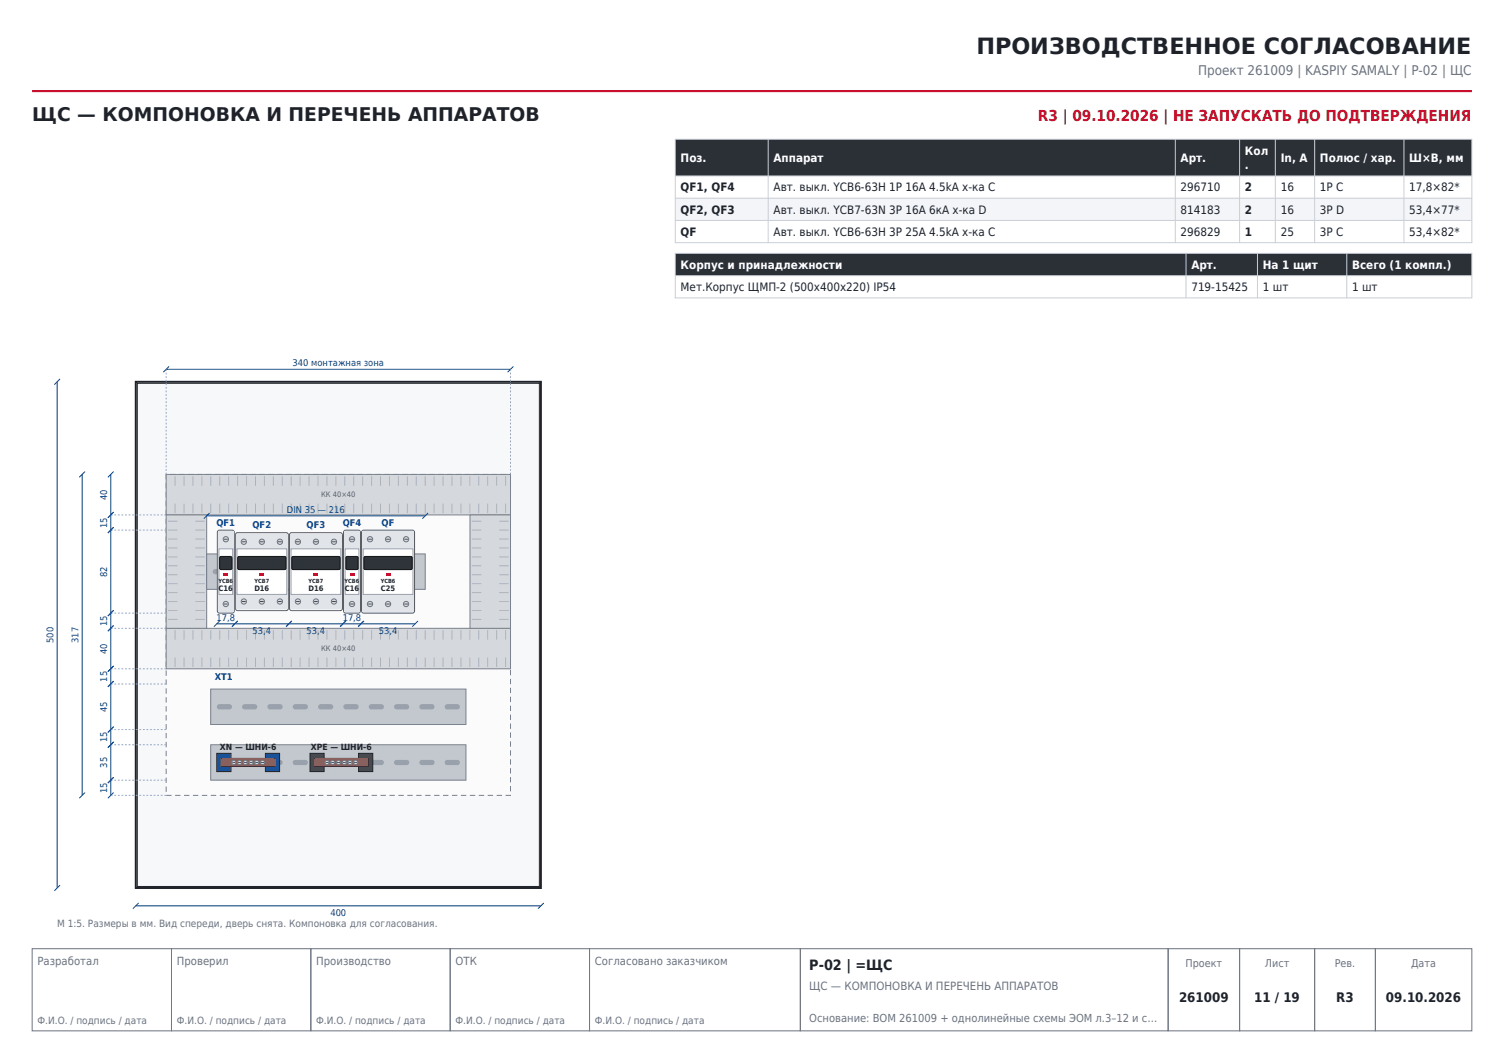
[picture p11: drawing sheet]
<svg xmlns="http://www.w3.org/2000/svg" width="297mm" height="210mm" viewBox="0 0 297 210" stroke-linecap="round" stroke-linejoin="round" font-family="sans-serif">
<path d="M6.3 18h284.4" fill="none" stroke="#c8102e" stroke-width=".42"/>
<path d="M6.3 187.4h27.6v16.2h-27.6zM33.9 187.4h27.5v16.2h-27.5zM61.4 187.4h27.5v16.2h-27.5zM88.9 187.4h27.5v16.2h-27.5zM116.4 187.4h41.6v16.2h-41.6zM158 187.4h72.7v16.2h-72.7zM230.7 187.4h14.1v16.2h-14.1zM244.8 187.4h14.8v16.2h-14.8zM259.6 187.4h12v16.2h-12zM271.6 187.4h19.1v16.2h-19.1z" fill="none" stroke="#6b7280" stroke-width=".2"/>
<path d="M26.8 75.4h80v100h-80z" fill-rule="evenodd" fill="#f7f8fa" stroke="#1f2329" stroke-width=".39"/>
<path d="M27.1 75.7h79.4v99.4h-79.4z" fill="none" stroke="#1f2329" stroke-width=".2"/>
<path d="M32.8 93.7h68v63.4h-68z" fill-rule="evenodd" fill="#fbfbfc" stroke="#7a818b" stroke-width=".2" stroke-dasharray="1.1 .7" stroke-linecap="butt"/>
<path d="M32.8 93.7h68v8h-68z" fill-rule="evenodd" fill="#d5d9de" stroke="#7a818b" stroke-width=".2"/>
<g fill="none" stroke="#aeb4bc" stroke-width=".2">
<path d="M34.6 94.1v1.9M34.6 99.5v1.9M36.3 94.1v1.9M36.3 99.5v1.9M38.1 94.1v1.9M38.1 99.5v1.9M39.9 94.1v1.9M39.9 99.5v1.9M41.6 94.1v1.9M41.6 99.5v1.9M43.4 94.1v1.9M43.4 99.5v1.9"/>
<path d="M45.2 94.1v1.9M45.2 99.5v1.9M46.9 94.1v1.9M46.9 99.5v1.9M48.7 94.1v1.9M48.7 99.5v1.9M50.5 94.1v1.9M50.5 99.5v1.9M52.2 94.1v1.9M52.2 99.5v1.9M54 94.1v1.9M54 99.5v1.9"/>
<path d="M55.7 94.1v1.9M55.7 99.5v1.9M57.5 94.1v1.9M57.5 99.5v1.9M59.3 94.1v1.9M59.3 99.5v1.9M61 94.1v1.9M61 99.5v1.9M62.8 94.1v1.9M62.8 99.5v1.9M64.6 94.1v1.9M64.6 99.5v1.9"/>
<path d="M66.3 94.1v1.9M66.3 99.5v1.9M68.1 94.1v1.9M68.1 99.5v1.9M69.9 94.1v1.9M69.9 99.5v1.9M71.6 94.1v1.9M71.6 99.5v1.9M73.4 94.1v1.9M73.4 99.5v1.9M75.1 94.1v1.9M75.1 99.5v1.9"/>
<path d="M76.9 94.1v1.9M76.9 99.5v1.9M78.7 94.1v1.9M78.7 99.5v1.9M80.4 94.1v1.9M80.4 99.5v1.9M82.2 94.1v1.9M82.2 99.5v1.9M84 94.1v1.9M84 99.5v1.9M85.7 94.1v1.9M85.7 99.5v1.9"/>
<path d="M87.5 94.1v1.9M87.5 99.5v1.9M89.3 94.1v1.9M89.3 99.5v1.9M91 94.1v1.9M91 99.5v1.9M92.8 94.1v1.9M92.8 99.5v1.9M94.5 94.1v1.9M94.5 99.5v1.9M96.3 94.1v1.9M96.3 99.5v1.9"/>
<path d="M98.1 94.1v1.9M98.1 99.5v1.9M99.8 94.1v1.9M99.8 99.5v1.9"/>
</g>
<path d="M32.8 124.1h68v8h-68z" fill-rule="evenodd" fill="#d5d9de" stroke="#7a818b" stroke-width=".2"/>
<g fill="none" stroke="#aeb4bc" stroke-width=".2">
<path d="M34.6 124.5v1.9M34.6 129.9v1.9M36.3 124.5v1.9M36.3 129.9v1.9M38.1 124.5v1.9M38.1 129.9v1.9M39.9 124.5v1.9M39.9 129.9v1.9M41.6 124.5v1.9M41.6 129.9v1.9M43.4 124.5v1.9M43.4 129.9v1.9"/>
<path d="M45.2 124.5v1.9M45.2 129.9v1.9M46.9 124.5v1.9M46.9 129.9v1.9M48.7 124.5v1.9M48.7 129.9v1.9M50.5 124.5v1.9M50.5 129.9v1.9M52.2 124.5v1.9M52.2 129.9v1.9M54 124.5v1.9M54 129.9v1.9"/>
<path d="M55.7 124.5v1.9M55.7 129.9v1.9M57.5 124.5v1.9M57.5 129.9v1.9M59.3 124.5v1.9M59.3 129.9v1.9M61 124.5v1.9M61 129.9v1.9M62.8 124.5v1.9M62.8 129.9v1.9M64.6 124.5v1.9M64.6 129.9v1.9"/>
<path d="M66.3 124.5v1.9M66.3 129.9v1.9M68.1 124.5v1.9M68.1 129.9v1.9M69.9 124.5v1.9M69.9 129.9v1.9M71.6 124.5v1.9M71.6 129.9v1.9M73.4 124.5v1.9M73.4 129.9v1.9M75.1 124.5v1.9M75.1 129.9v1.9"/>
<path d="M76.9 124.5v1.9M76.9 129.9v1.9M78.7 124.5v1.9M78.7 129.9v1.9M80.4 124.5v1.9M80.4 129.9v1.9M82.2 124.5v1.9M82.2 129.9v1.9M84 124.5v1.9M84 129.9v1.9M85.7 124.5v1.9M85.7 129.9v1.9"/>
<path d="M87.5 124.5v1.9M87.5 129.9v1.9M89.3 124.5v1.9M89.3 129.9v1.9M91 124.5v1.9M91 129.9v1.9M92.8 124.5v1.9M92.8 129.9v1.9M94.5 124.5v1.9M94.5 129.9v1.9M96.3 124.5v1.9M96.3 129.9v1.9"/>
<path d="M98.1 124.5v1.9M98.1 129.9v1.9M99.8 124.5v1.9M99.8 129.9v1.9"/>
</g>
<path d="M32.8 101.7h8v22.4h-8z" fill-rule="evenodd" fill="#d5d9de" stroke="#7a818b" stroke-width=".2"/>
<g fill="none" stroke="#aeb4bc" stroke-width=".2">
<path d="M33.2 118.8h1.9M33.2 117.1h1.9M33.2 115.3h1.9M33.2 113.5h1.9M33.2 111.8h1.9M33.2 110h1.9M33.2 108.3h1.9M33.2 106.5h1.9M33.2 104.7h1.9M33.2 103h1.9M38.6 118.8h1.9M38.6 117.1h1.9"/>
<path d="M38.6 115.3h1.9M38.6 113.5h1.9M38.6 111.8h1.9M38.6 110h1.9M38.6 108.3h1.9M38.6 106.5h1.9M38.6 104.7h1.9M38.6 103h1.9M33.2 122.4h1.9M33.2 120.6h1.9M38.6 122.4h1.9M38.6 120.6h1.9"/>
</g>
<path d="M92.8 101.7h8v22.4h-8z" fill-rule="evenodd" fill="#d5d9de" stroke="#7a818b" stroke-width=".2"/>
<g fill="none" stroke="#aeb4bc" stroke-width=".2">
<path d="M93.2 118.8h1.9M93.2 117.1h1.9M93.2 115.3h1.9M93.2 113.5h1.9M93.2 111.8h1.9M93.2 110h1.9M93.2 108.3h1.9M93.2 106.5h1.9M93.2 104.7h1.9M93.2 103h1.9M98.6 118.8h1.9M98.6 117.1h1.9"/>
<path d="M98.6 115.3h1.9M98.6 113.5h1.9M98.6 111.8h1.9M98.6 110h1.9M98.6 108.3h1.9M98.6 106.5h1.9M98.6 104.7h1.9M98.6 103h1.9M93.2 122.4h1.9M93.2 120.6h1.9M98.6 122.4h1.9M98.6 120.6h1.9"/>
</g>
<path d="M40.8 109.4h43.2v7h-43.2z" fill-rule="evenodd" fill="#c3c8ce" stroke="#7a818b" stroke-width=".2"/>
<g fill="#9aa0a8">
<path d="M42.3 112.5l2.2-.1a.52 .52 0 0 1 .5 .5 .52 .52 0 0 1-.5 .5h-2a.52 .52 0 0 1-.5-.3 .52 .52 0 0 1 .3-.6z" fill-rule="evenodd"/>
<path d="M47.1 112.7l.4-.3h2a.52 .52 0 0 1 .5 .5 .52 .52 0 0 1-.5 .5h-2a.52 .52 0 0 1-.4-.7z" fill-rule="evenodd"/>
<path d="M52.3 112.5l2.2-.1a.52 .52 0 0 1 .5 .5 .52 .52 0 0 1-.5 .5h-2a.52 .52 0 0 1-.5-.3 .52 .52 0 0 1 .3-.6z" fill-rule="evenodd"/>
<path d="M57.1 112.7l.4-.3h2a.52 .52 0 0 1 .5 .5 .52 .52 0 0 1-.5 .5h-2a.52 .52 0 0 1-.4-.7z" fill-rule="evenodd"/>
<path d="M62.1 112.7l.4-.3h2a.52 .52 0 0 1 .5 .5 .52 .52 0 0 1-.5 .5h-2a.52 .52 0 0 1-.4-.7z" fill-rule="evenodd"/>
<path d="M67.3 112.5l2.2-.1a.52 .52 0 0 1 .5 .5 .52 .52 0 0 1-.5 .5h-2a.52 .52 0 0 1-.5-.3 .52 .52 0 0 1 .3-.6z" fill-rule="evenodd"/>
<path d="M72.3 112.5l2.2-.1a.52 .52 0 0 1 .5 .5 .52 .52 0 0 1-.5 .5h-2a.52 .52 0 0 1-.5-.3 .52 .52 0 0 1 .3-.6z" fill-rule="evenodd"/>
<path d="M77.1 112.7l.4-.3h2a.52 .52 0 0 1 .5 .5 .52 .52 0 0 1-.5 .5h-2a.52 .52 0 0 1-.4-.7z" fill-rule="evenodd"/>
</g>
<path d="M40.8 101.9h43.2M41.4 101.3l-1.2 1.2M84.5 101.3l-1.1 1.2" fill="none" stroke="#0b3d91" stroke-width=".2"/>
<path d="M43 104.9l.3-.2h2.5l.4 .2 .1 .3v15.5l-.1 .2-.4 .2h-2.5l-.3-.2-.1-.2z" fill-rule="evenodd" fill="#f1f2f3" stroke="#5b616a" stroke-width=".2"/>
<g fill="#e1e4e8">
<path d="M43.1 105h3v3.3h-3z" fill-rule="evenodd"/>
<path d="M43.1 117.5h3v3.3h-3z" fill-rule="evenodd"/>
</g>
<circle cx="44.6" cy="106.5" r=".52" fill="#d9dce0" stroke="#6b7280" stroke-width=".2"/>
<path d="M44.2 106.5h.8" fill="none" stroke="#4b5058" stroke-width=".2"/>
<circle cx="44.6" cy="119.3" r=".52" fill="#d9dce0" stroke="#6b7280" stroke-width=".2"/>
<path d="M44.2 119.3h.8" fill="none" stroke="#4b5058" stroke-width=".2"/>
<path d="M43.2 108.4h2.7v9h-2.7z" fill-rule="evenodd" fill="#fff" stroke="#9aa0a8" stroke-width=".2"/>
<path d="M43.5 110l2-.1 .3 .2v2.1l-.1 .3h-2l-.3-.1v-2.2z" fill-rule="evenodd" fill="#2f343b" stroke="#111" stroke-width=".2"/>
<path d="M44.2 113.2h.8v.6h-.8z" fill-rule="evenodd" fill="#c8102e"/>
<path d="M46.5 105.4l.4-.2h9.6l.4 .2v14.8l-.2 .4h-9.8l-.4-.2z" fill-rule="evenodd" fill="#f1f2f3" stroke="#5b616a" stroke-width=".2"/>
<g fill="#e1e4e8">
<path d="M46.7 105.5h10.1v3.3h-10.1z" fill-rule="evenodd"/>
<path d="M46.7 117h10.1v3.3h-10.1z" fill-rule="evenodd"/>
</g>
<circle cx="48.2" cy="107" r=".52" fill="#d9dce0" stroke="#6b7280" stroke-width=".2"/>
<path d="M47.8 107h.7" fill="none" stroke="#4b5058" stroke-width=".2"/>
<circle cx="48.2" cy="118.8" r=".52" fill="#d9dce0" stroke="#6b7280" stroke-width=".2"/>
<path d="M47.8 118.8h.7" fill="none" stroke="#4b5058" stroke-width=".2"/>
<circle cx="51.7" cy="107" r=".52" fill="#d9dce0" stroke="#6b7280" stroke-width=".2"/>
<path d="M51.3 107h.8" fill="none" stroke="#4b5058" stroke-width=".2"/>
<circle cx="51.7" cy="118.8" r=".52" fill="#d9dce0" stroke="#6b7280" stroke-width=".2"/>
<path d="M51.3 118.8h.8" fill="none" stroke="#4b5058" stroke-width=".2"/>
<path d="M49.9 108.8v8.2" fill="none" stroke="#b9bec5" stroke-width=".2"/>
<circle cx="55.3" cy="107" r=".52" fill="#d9dce0" stroke="#6b7280" stroke-width=".2"/>
<path d="M54.9 107h.7" fill="none" stroke="#4b5058" stroke-width=".2"/>
<circle cx="55.3" cy="118.8" r=".52" fill="#d9dce0" stroke="#6b7280" stroke-width=".2"/>
<path d="M54.9 118.8h.7" fill="none" stroke="#4b5058" stroke-width=".2"/>
<path d="M53.5 108.8v8.2" fill="none" stroke="#b9bec5" stroke-width=".2"/>
<path d="M46.8 108.4h9.8v9h-9.8z" fill-rule="evenodd" fill="#fff" stroke="#9aa0a8" stroke-width=".2"/>
<path d="M47.1 110l9.1-.1 .3 .3v2l-.3 .3h-9l-.3-.3v-2z" fill-rule="evenodd" fill="#2f343b" stroke="#111" stroke-width=".2"/>
<path d="M51.3 113.2h.8v.6h-.8z" fill-rule="evenodd" fill="#c8102e"/>
<path d="M57.2 105.4l.4-.2h9.6l.4 .2v14.8l-.2 .4h-9.8l-.4-.2z" fill-rule="evenodd" fill="#f1f2f3" stroke="#5b616a" stroke-width=".2"/>
<g fill="#e1e4e8">
<path d="M57.3 105.5h10.1v3.3h-10.1z" fill-rule="evenodd"/>
<path d="M57.3 117h10.1v3.3h-10.1z" fill-rule="evenodd"/>
</g>
<circle cx="58.8" cy="107" r=".52" fill="#d9dce0" stroke="#6b7280" stroke-width=".2"/>
<path d="M58.5 107h.7" fill="none" stroke="#4b5058" stroke-width=".2"/>
<circle cx="58.8" cy="118.8" r=".52" fill="#d9dce0" stroke="#6b7280" stroke-width=".2"/>
<path d="M58.5 118.8h.7" fill="none" stroke="#4b5058" stroke-width=".2"/>
<circle cx="62.4" cy="107" r=".52" fill="#d9dce0" stroke="#6b7280" stroke-width=".2"/>
<path d="M62 107h.8" fill="none" stroke="#4b5058" stroke-width=".2"/>
<circle cx="62.4" cy="118.8" r=".52" fill="#d9dce0" stroke="#6b7280" stroke-width=".2"/>
<path d="M62 118.8h.8" fill="none" stroke="#4b5058" stroke-width=".2"/>
<path d="M60.6 108.8v8.2" fill="none" stroke="#b9bec5" stroke-width=".2"/>
<circle cx="66" cy="107" r=".52" fill="#d9dce0" stroke="#6b7280" stroke-width=".2"/>
<path d="M65.6 107h.7" fill="none" stroke="#4b5058" stroke-width=".2"/>
<circle cx="66" cy="118.8" r=".52" fill="#d9dce0" stroke="#6b7280" stroke-width=".2"/>
<path d="M65.6 118.8h.7" fill="none" stroke="#4b5058" stroke-width=".2"/>
<path d="M64.2 108.8v8.2" fill="none" stroke="#b9bec5" stroke-width=".2"/>
<path d="M57.5 108.4h9.8v9h-9.8z" fill-rule="evenodd" fill="#fff" stroke="#9aa0a8" stroke-width=".2"/>
<path d="M57.8 110l9.1-.1 .3 .3v2l-.3 .3h-9l-.3-.3v-2z" fill-rule="evenodd" fill="#2f343b" stroke="#111" stroke-width=".2"/>
<path d="M62 113.2h.8v.6h-.8z" fill-rule="evenodd" fill="#c8102e"/>
<path d="M67.9 104.9l.4-.2h2.5l.3 .2 .1 .3v15.5l-.1 .2-.3 .2h-2.5l-.4-.2-.1-.2z" fill-rule="evenodd" fill="#f1f2f3" stroke="#5b616a" stroke-width=".2"/>
<g fill="#e1e4e8">
<path d="M68 105h3v3.3h-3z" fill-rule="evenodd"/>
<path d="M68 117.5h3v3.3h-3z" fill-rule="evenodd"/>
</g>
<circle cx="69.5" cy="106.5" r=".52" fill="#d9dce0" stroke="#6b7280" stroke-width=".2"/>
<path d="M69.1 106.5h.8" fill="none" stroke="#4b5058" stroke-width=".2"/>
<circle cx="69.5" cy="119.3" r=".52" fill="#d9dce0" stroke="#6b7280" stroke-width=".2"/>
<path d="M69.1 119.3h.8" fill="none" stroke="#4b5058" stroke-width=".2"/>
<path d="M68.2 108.4h2.7v9h-2.7z" fill-rule="evenodd" fill="#fff" stroke="#9aa0a8" stroke-width=".2"/>
<path d="M68.4 110l2-.1 .3 .2v2.1l-.1 .3h-2l-.3-.1v-2.2z" fill-rule="evenodd" fill="#2f343b" stroke="#111" stroke-width=".2"/>
<path d="M69.1 113.2h.8v.6h-.8z" fill-rule="evenodd" fill="#c8102e"/>
<path d="M71.5 104.9l.3-.2h9.6l.4 .2 .1 15.8-.2 .4h-9.9l-.3-.2z" fill-rule="evenodd" fill="#f1f2f3" stroke="#5b616a" stroke-width=".2"/>
<g fill="#e1e4e8">
<path d="M71.6 105h10.1v3.3h-10.1z" fill-rule="evenodd"/>
<path d="M71.6 117.5h10.1v3.3h-10.1z" fill-rule="evenodd"/>
</g>
<circle cx="73.1" cy="106.5" r=".52" fill="#d9dce0" stroke="#6b7280" stroke-width=".2"/>
<path d="M72.7 106.5h.7" fill="none" stroke="#4b5058" stroke-width=".2"/>
<circle cx="73.1" cy="119.3" r=".52" fill="#d9dce0" stroke="#6b7280" stroke-width=".2"/>
<path d="M72.7 119.3h.7" fill="none" stroke="#4b5058" stroke-width=".2"/>
<circle cx="76.6" cy="106.5" r=".52" fill="#d9dce0" stroke="#6b7280" stroke-width=".2"/>
<path d="M76.3 106.5h.7" fill="none" stroke="#4b5058" stroke-width=".2"/>
<circle cx="76.6" cy="119.3" r=".52" fill="#d9dce0" stroke="#6b7280" stroke-width=".2"/>
<path d="M76.3 119.3h.7" fill="none" stroke="#4b5058" stroke-width=".2"/>
<path d="M74.9 108.3v9.2" fill="none" stroke="#b9bec5" stroke-width=".2"/>
<circle cx="80.2" cy="106.5" r=".52" fill="#d9dce0" stroke="#6b7280" stroke-width=".2"/>
<path d="M79.8 106.5h.8" fill="none" stroke="#4b5058" stroke-width=".2"/>
<circle cx="80.2" cy="119.3" r=".52" fill="#d9dce0" stroke="#6b7280" stroke-width=".2"/>
<path d="M79.8 119.3h.8" fill="none" stroke="#4b5058" stroke-width=".2"/>
<path d="M78.4 108.3v9.2" fill="none" stroke="#b9bec5" stroke-width=".2"/>
<path d="M71.7 108.4h9.8v9h-9.8z" fill-rule="evenodd" fill="#fff" stroke="#9aa0a8" stroke-width=".2"/>
<path d="M72 110l9.1-.1 .3 .3v2l-.3 .3h-9l-.2-.3v-2z" fill-rule="evenodd" fill="#2f343b" stroke="#111" stroke-width=".2"/>
<path d="M76.2 113.2h.8v.6h-.8z" fill-rule="evenodd" fill="#c8102e"/>
<path d="M42.8 123.2h39.2M43.4 122.7l-1.2 1.1M46.9 122.7l-1.1 1.1M57.6 122.7l-1.1 1.1M68.3 122.7l-1.1 1.1M71.9 122.7l-1.2 1.1M82.5 122.7l-1.1 1.1" fill="none" stroke="#0b3d91" stroke-width=".2"/>
<path d="M41.6 136.1h50.4v7h-50.4z" fill-rule="evenodd" fill="#c3c8ce" stroke="#7a818b" stroke-width=".2"/>
<g fill="#9aa0a8">
<path d="M42.9 139.4l.4-.3h2a.52 .52 0 0 1 .5 .5 .52 .52 0 0 1-.5 .5h-2a.52 .52 0 0 1-.4-.7z" fill-rule="evenodd"/>
<path d="M48.1 139.2l2.2-.1a.52 .52 0 0 1 .5 .5 .52 .52 0 0 1-.5 .5h-2a.52 .52 0 0 1-.5-.3 .52 .52 0 0 1 .3-.6z" fill-rule="evenodd"/>
<path d="M52.9 139.4l.4-.3h2a.52 .52 0 0 1 .5 .5 .52 .52 0 0 1-.5 .5h-2a.52 .52 0 0 1-.4-.7z" fill-rule="evenodd"/>
<path d="M57.9 139.4l.4-.3h2a.52 .52 0 0 1 .5 .5 .52 .52 0 0 1-.5 .5h-2a.52 .52 0 0 1-.4-.7z" fill-rule="evenodd"/>
<path d="M62.9 139.4l.4-.3h2a.52 .52 0 0 1 .5 .5 .52 .52 0 0 1-.5 .5h-2a.52 .52 0 0 1-.4-.7z" fill-rule="evenodd"/>
<path d="M67.9 139.4l.4-.3h2a.52 .52 0 0 1 .5 .5 .52 .52 0 0 1-.5 .5h-2a.52 .52 0 0 1-.4-.7z" fill-rule="evenodd"/>
<path d="M72.9 139.4l.4-.3h2a.52 .52 0 0 1 .5 .5 .52 .52 0 0 1-.5 .5h-2a.52 .52 0 0 1-.4-.7z" fill-rule="evenodd"/>
<path d="M77.9 139.4l.4-.3h2a.52 .52 0 0 1 .5 .5 .52 .52 0 0 1-.5 .5h-2a.52 .52 0 0 1-.4-.7z" fill-rule="evenodd"/>
<path d="M82.9 139.4l.4-.3h2a.52 .52 0 0 1 .5 .5 .52 .52 0 0 1-.5 .5h-2a.52 .52 0 0 1-.4-.7z" fill-rule="evenodd"/>
<path d="M87.9 139.4l.4-.3h2a.52 .52 0 0 1 .5 .5 .52 .52 0 0 1-.5 .5h-2a.52 .52 0 0 1-.4-.7z" fill-rule="evenodd"/>
</g>
<path d="M41.6 147.1h50.4v7h-50.4z" fill-rule="evenodd" fill="#c3c8ce" stroke="#7a818b" stroke-width=".2"/>
<g fill="#9aa0a8">
<path d="M42.9 150.4l.4-.3h2a.52 .52 0 0 1 .5 .5 .52 .52 0 0 1-.5 .5h-2a.52 .52 0 0 1-.4-.7z" fill-rule="evenodd"/>
<path d="M48.1 150.2l2.2-.1a.52 .52 0 0 1 .5 .5 .52 .52 0 0 1-.5 .5h-2a.52 .52 0 0 1-.5-.3 .52 .52 0 0 1 .3-.6z" fill-rule="evenodd"/>
<path d="M52.9 150.4l.4-.3h2a.52 .52 0 0 1 .5 .5 .52 .52 0 0 1-.5 .5h-2a.52 .52 0 0 1-.4-.7z" fill-rule="evenodd"/>
<path d="M57.9 150.4l.4-.3h2a.52 .52 0 0 1 .5 .5 .52 .52 0 0 1-.5 .5h-2a.52 .52 0 0 1-.4-.7z" fill-rule="evenodd"/>
<path d="M62.9 150.4l.4-.3h2a.52 .52 0 0 1 .5 .5 .52 .52 0 0 1-.5 .5h-2a.52 .52 0 0 1-.4-.7z" fill-rule="evenodd"/>
<path d="M67.9 150.4l.4-.3h2a.52 .52 0 0 1 .5 .5 .52 .52 0 0 1-.5 .5h-2a.52 .52 0 0 1-.4-.7z" fill-rule="evenodd"/>
<path d="M72.9 150.4l.4-.3h2a.52 .52 0 0 1 .5 .5 .52 .52 0 0 1-.5 .5h-2a.52 .52 0 0 1-.4-.7z" fill-rule="evenodd"/>
<path d="M77.9 150.4l.4-.3h2a.52 .52 0 0 1 .5 .5 .52 .52 0 0 1-.5 .5h-2a.52 .52 0 0 1-.4-.7z" fill-rule="evenodd"/>
<path d="M83.1 150.2l2.2-.1a.52 .52 0 0 1 .5 .5 .52 .52 0 0 1-.5 .5h-2a.52 .52 0 0 1-.5-.3 .52 .52 0 0 1 .3-.6z" fill-rule="evenodd"/>
<path d="M87.9 150.4l.4-.3h2a.52 .52 0 0 1 .5 .5 .52 .52 0 0 1-.5 .5h-2a.52 .52 0 0 1-.4-.7z" fill-rule="evenodd"/>
</g>
<g fill="#1565c0" stroke="#1f2329" stroke-width=".2">
<path d="M42.8 148.8h2.8v3.6h-2.8z" fill-rule="evenodd"/>
<path d="M52.4 148.8h2.8v3.6h-2.8z" fill-rule="evenodd"/>
</g>
<path d="M43.7 149.8h10.7v1.6h-10.7z" fill-rule="evenodd" fill="#c9a227" stroke="#7a5c00" stroke-width=".2"/>
<circle cx="46.2" cy="150.6" r=".44" fill="#d9dce0" stroke="#6b7280" stroke-width=".2"/>
<path d="M45.9 150.6h.6" fill="none" stroke="#4b5058" stroke-width=".2"/>
<circle cx="47.3" cy="150.6" r=".44" fill="#d9dce0" stroke="#6b7280" stroke-width=".2"/>
<path d="M47 150.6h.6" fill="none" stroke="#4b5058" stroke-width=".2"/>
<circle cx="48.4" cy="150.6" r=".44" fill="#d9dce0" stroke="#6b7280" stroke-width=".2"/>
<path d="M48.1 150.6h.7" fill="none" stroke="#4b5058" stroke-width=".2"/>
<circle cx="49.6" cy="150.6" r=".44" fill="#d9dce0" stroke="#6b7280" stroke-width=".2"/>
<path d="M49.3 150.6h.6" fill="none" stroke="#4b5058" stroke-width=".2"/>
<circle cx="50.7" cy="150.6" r=".44" fill="#d9dce0" stroke="#6b7280" stroke-width=".2"/>
<path d="M50.4 150.6h.6" fill="none" stroke="#4b5058" stroke-width=".2"/>
<circle cx="51.8" cy="150.6" r=".44" fill="#d9dce0" stroke="#6b7280" stroke-width=".2"/>
<path d="M51.5 150.6h.7" fill="none" stroke="#4b5058" stroke-width=".2"/>
<g fill="#2e7d32" stroke="#1f2329" stroke-width=".2">
<path d="M61.2 148.8h2.8v3.6h-2.8z" fill-rule="evenodd"/>
<path d="M70.8 148.8h2.8v3.6h-2.8z" fill-rule="evenodd"/>
</g>
<path d="M62.1 149.8h10.7v1.6h-10.7z" fill-rule="evenodd" fill="#c9a227" stroke="#7a5c00" stroke-width=".2"/>
<circle cx="64.6" cy="150.6" r=".44" fill="#d9dce0" stroke="#6b7280" stroke-width=".2"/>
<path d="M64.3 150.6h.6" fill="none" stroke="#4b5058" stroke-width=".2"/>
<circle cx="65.7" cy="150.6" r=".44" fill="#d9dce0" stroke="#6b7280" stroke-width=".2"/>
<path d="M65.4 150.6h.6" fill="none" stroke="#4b5058" stroke-width=".2"/>
<circle cx="66.8" cy="150.6" r=".44" fill="#d9dce0" stroke="#6b7280" stroke-width=".2"/>
<path d="M66.5 150.6h.7" fill="none" stroke="#4b5058" stroke-width=".2"/>
<circle cx="68" cy="150.6" r=".44" fill="#d9dce0" stroke="#6b7280" stroke-width=".2"/>
<path d="M67.7 150.6h.6" fill="none" stroke="#4b5058" stroke-width=".2"/>
<circle cx="69.1" cy="150.6" r=".44" fill="#d9dce0" stroke="#6b7280" stroke-width=".2"/>
<path d="M68.8 150.6h.6" fill="none" stroke="#4b5058" stroke-width=".2"/>
<circle cx="70.2" cy="150.6" r=".44" fill="#d9dce0" stroke="#6b7280" stroke-width=".2"/>
<path d="M69.9 150.6h.7" fill="none" stroke="#4b5058" stroke-width=".2"/>
<g fill="none" stroke="#0b3d91" stroke-width=".2">
<path d="M11.3 75.4v100M11.9 74.9l-1.2 1.1M32.8 73h68M33.4 72.4l-1.2 1.1M101.4 72.4l-1.2 1.1M16.2 93.7v63.4M16.8 93.2l-1.1 1.1M21.9 93.7v63.4M22.4 93.2l-1.1 1.1M22.4 101.2l-1.1 1.1M22.4 104.2l-1.1 1.1M22.4 120.6l-1.1 1.1"/>
<path d="M22.4 123.6l-1.1 1.1M22.4 131.6l-1.1 1.1M22.4 134.6l-1.1 1.1M16.8 156.6l-1.1 1.1M22.4 143.6l-1.1 1.1M22.4 146.6l-1.1 1.1M22.4 153.6l-1.1 1.1M22.4 156.6l-1.1 1.1M11.9 174.9l-1.2 1.1M26.8 179h80M27.4 178.4l-1.2 1.1M107.4 178.4l-1.2 1.1"/>
</g>
<path d="M32.8 93.7v-20.7M100.8 93.7v-20.7M21.9 101.7h10.9M21.9 104.7h10.9M21.9 121.1h10.9M21.9 124.1h10.9M21.9 132.1h10.9M21.9 135.1h10.9M21.9 144.1h10.9M21.9 147.1h10.9M21.9 154.1h10.9M21.9 157.1h10.9" fill="none" stroke="#8fa3c7" stroke-width=".2" stroke-dasharray=".4 .4" stroke-linecap="butt"/>
<path d="M133.3 27.5h157.4v7.3h-157.4z" fill-rule="evenodd" fill="#2b2f36"/>
<path d="M133.3 39.2h157.4v4.3h-157.4z" fill-rule="evenodd" fill="#f3f5f8"/>
<path d="M133.3 27.5h157.4v20.4h-157.4zM133.3 34.8h157.4M133.3 39.2h157.4M151.7 27.5v20.4M232.1 27.5v20.4M244.8 27.5v20.4M251.8 27.5v20.4M259.6 27.5v20.4M277.2 27.5v20.4M133.3 43.5h157.4" fill="none" stroke="#c9ced6" stroke-width=".2"/>
<path d="M133.3 50.1h157.4v4.4h-157.4z" fill-rule="evenodd" fill="#2b2f36"/>
<path d="M133.3 50.1h157.4v8.8h-157.4zM133.3 54.5h157.4M234.2 50.1v8.8M248.3 50.1v8.8M266 50.1v8.8" fill="none" stroke="#c9ced6" stroke-width=".2"/>
<text font-size="4.4" fill="#1f2329" x="192.8" y="10.6">ПРОИЗВОДСТВЕННОЕ СОГЛАСОВАНИЕ</text>
<text font-size="3.7" fill="#1f2329" x="6.3" y="24">ЩС — КОМПОНОВКА И ПЕРЕЧЕНЬ АППАРАТОВ</text>
<text font-size="3" fill="#c8102e" x="205" y="24">R3 | 09.10.2026 | НЕ ЗАПУСКАТЬ ДО ПОДТВЕРЖДЕНИЯ</text>
<text font-size="2.8" fill="#1f2329" x="159.8" y="191.7">P-02 | =ЩС</text>
<text font-size="2.6" fill="#6b7280" x="236.6" y="14.8">Проект 261009 | KASPIY SAMALY | P-02 | ЩС</text>
<g font-size="2.6" fill="#1f2329">
<text x="232.8" y="198">261009</text>
<text x="247.7" y="198">11 / 19</text>
<text x="263.9" y="198">R3</text>
<text x="273.7" y="198">09.10.2026</text>
</g>
<g font-size="2.3" fill="#fff">
<text x="134.4" y="32">Поз.</text>
<text x="152.8" y="32">Аппарат</text>
<text x="233.1" y="32">Арт.</text>
<text x="245.8" y="30.6">Кол</text>
<text x="245.8" y="33.4">.</text>
<text x="252.9" y="32">In, А</text>
<text x="260.7" y="32">Полюс / хар.</text>
<text x="278.3" y="32">Ш×В, мм</text>
<text x="134.4" y="53.1">Корпус и принадлежности</text>
<text x="235.3" y="53.1">Арт.</text>
<text x="249.4" y="53.1">На 1 щит</text>
<text x="267" y="53.1">Всего (1 компл.)</text>
</g>
<g font-size="2.3" fill="#1f2329">
<text x="134.4" y="37.8">QF1, QF4</text>
<text x="152.8" y="37.8">Авт. выкл. YCB6-63H 1P 16А 4.5kA х-ка C</text>
<text x="233.1" y="37.8">296710</text>
<text x="245.8" y="37.8">2</text>
<text x="252.9" y="37.8">16</text>
<text x="260.7" y="37.8">1P C</text>
<text x="278.3" y="37.8">17,8×82*</text>
<text x="134.4" y="42.2">QF2, QF3</text>
<text x="134.4" y="46.6">QF</text>
<text x="152.8" y="42.2">Авт. выкл. YCB7-63N 3P 16A 6кА х-ка D</text>
<text x="152.8" y="46.6">Авт. выкл. YCB6-63H 3P 25А 4.5kA х-ка C</text>
<text x="233.1" y="42.2">814183</text>
<text x="233.1" y="46.6">296829</text>
<text x="245.8" y="42.2">2</text>
<text x="245.8" y="46.6">1</text>
<text x="252.9" y="42.2">16</text>
<text x="252.9" y="46.6">25</text>
<text x="260.7" y="42.2">3P D</text>
<text x="260.7" y="46.6">3P C</text>
<text x="278.3" y="42.2">53,4×77*</text>
<text x="278.3" y="46.6">53,4×82*</text>
<text x="134.4" y="57.5">Мет.Корпус ЩМП-2 (500x400x220) IP54</text>
<text x="235.3" y="57.5">719-15425</text>
<text x="249.4" y="57.5">1 шт</text>
<text x="267" y="57.5">1 шт</text>
</g>
<text font-size="2.3" fill="#6b7280" x="159.8" y="195.5">ЩС — КОМПОНОВКА И ПЕРЕЧЕНЬ АППАРАТОВ</text>
<g font-size="2.2" fill="#6b7280">
<text x="7.4" y="190.6">Разработал</text>
<text x="34.9" y="190.6">Проверил</text>
<text x="62.4" y="190.6">Производство</text>
<text x="90" y="190.6">ОТК</text>
<text x="117.5" y="190.6">Согласовано заказчиком</text>
<text x="159.8" y="201.9">Основание: BOM 261009 + однолинейные схемы ЭОМ л.3–12 и с…</text>
</g>
<g font-size="2.1" fill="#6b7280">
<text x="234.1" y="190.9">Проект</text>
<text x="249.8" y="190.9">Лист</text>
<text x="263.6" y="190.9">Рев.</text>
<text x="278.7" y="190.9">Дата</text>
</g>
<g font-size="2" fill="#6b7280">
<text x="11.3" y="183.2">М 1:5. Размеры в мм. Вид спереди, дверь снята. Компоновка для согласования.</text>
<text x="7.4" y="202.2">Ф.И.О. / подпись / дата</text>
<text x="34.9" y="202.2">Ф.И.О. / подпись / дата</text>
<text x="62.4" y="202.2">Ф.И.О. / подпись / дата</text>
<text x="90" y="202.2">Ф.И.О. / подпись / дата</text>
<text x="117.5" y="202.2">Ф.И.О. / подпись / дата</text>
</g>
<g font-size="1.8" fill="#0b3d91">
<text x="57.8" y="72.3">340 монтажная зона</text>
<text x="21.2" y="98.8" transform="rotate(-90 21.2 98.8)">40</text>
<text x="56.7" y="101.3">DIN 35 — 216</text>
<text x="21.2" y="104.3" transform="rotate(-90 21.2 104.3)">15</text>
<text x="42.8" y="103.8">QF1</text>
<text x="49.9" y="104.3">QF2</text>
<text x="60.6" y="104.3">QF3</text>
<text x="67.7" y="103.8">QF4</text>
<text x="75.4" y="103.8">QF</text>
<text x="21.2" y="114" transform="rotate(-90 21.2 114)">82</text>
<text x="21.2" y="123.7" transform="rotate(-90 21.2 123.7)">15</text>
<text x="42.8" y="122.6">17,8</text>
<text x="49.9" y="125.3">53,4</text>
<text x="60.6" y="125.3">53,4</text>
<text x="67.7" y="122.6">17,8</text>
<text x="74.8" y="125.3">53,4</text>
<text x="10.6" y="127" transform="rotate(-90 10.6 127)">500</text>
<text x="15.5" y="127" transform="rotate(-90 15.5 127)">317</text>
<text x="21.2" y="129.2" transform="rotate(-90 21.2 129.2)">40</text>
<text x="21.2" y="134.7" transform="rotate(-90 21.2 134.7)">15</text>
<text x="42.4" y="134.2">XT1</text>
<text x="21.2" y="140.7" transform="rotate(-90 21.2 140.7)">45</text>
<text x="21.2" y="146.7" transform="rotate(-90 21.2 146.7)">15</text>
<text x="21.2" y="151.7" transform="rotate(-90 21.2 151.7)">35</text>
<text x="21.2" y="156.7" transform="rotate(-90 21.2 156.7)">15</text>
<text x="65.2" y="181">400</text>
</g>
<g font-size="1.7" fill="#1f2329">
<text x="43.4" y="148.1">XN — ШНИ-6</text>
<text x="61.4" y="148.1">XPE — ШНИ-6</text>
</g>
<g font-size="1.5" fill="#5b616a">
<text x="63.4" y="98.3">КК 40×40</text>
<text x="63.4" y="128.7">КК 40×40</text>
</g>
<g font-size="1.5" fill="#1f2329">
<text x="43.2" y="116.8">C16</text>
<text x="50.2" y="116.8">D16</text>
<text x="60.9" y="116.8">D16</text>
<text x="68.1" y="116.8">C16</text>
<text x="75.2" y="116.8">C25</text>
</g>
<g font-size="1.1" fill="#1f2329">
<text x="43.1" y="115.1">YCB6</text>
<text x="50.3" y="115.1">YCB7</text>
<text x="60.9" y="115.1">YCB7</text>
<text x="68.1" y="115.1">YCB6</text>
<text x="75.2" y="115.1">YCB6</text>
</g>
</svg>
